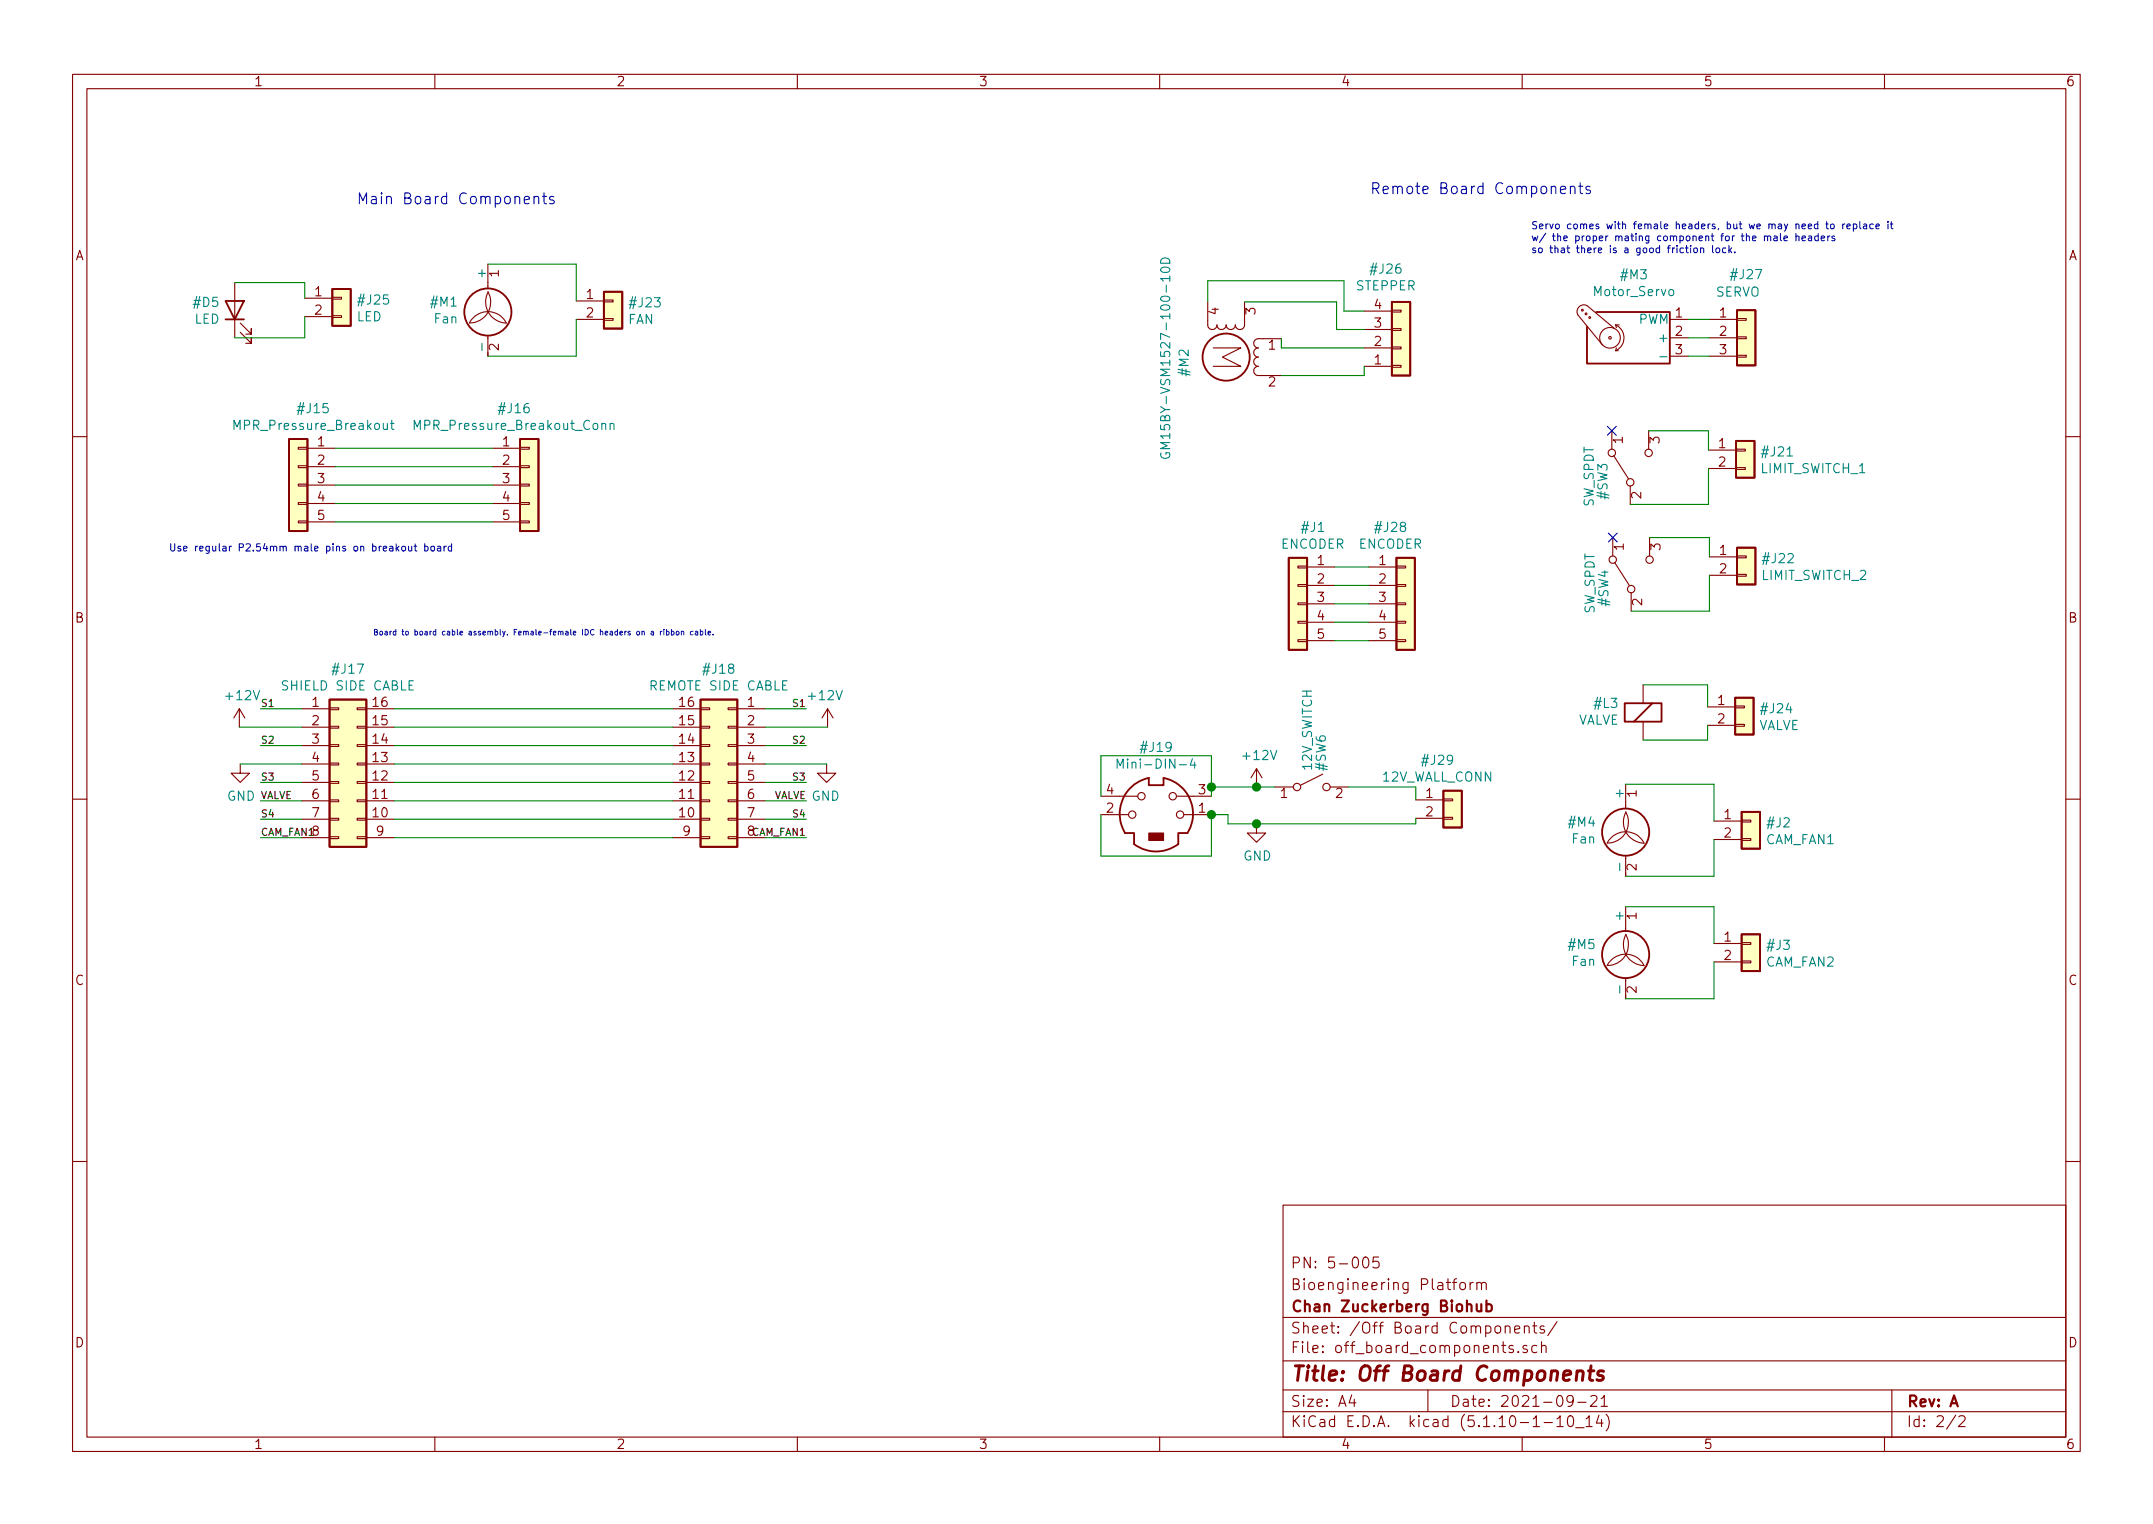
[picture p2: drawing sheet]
<svg xmlns="http://www.w3.org/2000/svg" width="297mm" height="210mm" viewBox="0 0 297 210" stroke-linecap="round" stroke-linejoin="round" font-family="sans-serif">
<g fill="none" stroke="#840000" stroke-width=".15">
<path d="M10 10.3h277v189.9h-277zM12 12.2h273v186.1h-273zM60 10.3v1.9M110 10.3v1.9M160 10.3v1.9M210 10.3v1.9M260 10.3v1.9M32.4 39v7.6M67.3 36.4v3.4M33.1 45.8l1.6 1.6v-.8v.8h-.8M33.1 44.6l1.6 1.5v-.8v.8h-.8M42 41.1h3.8"/>
<path d="M42 43.7h3.8M45.8 43.6h1.3v.2h-1.3zM45.8 41h1.3v.3h-1.3zM67.3 40.3a2.86 2.86 0 0 1-2.5 4.2 2.85 2.85 0 0 1 2.5-1.5 2.85 2.85 0 0 1 2.5 1.6 2.9 2.9 0 0 1-2.4-4.3M67.3 46.3v2.8M79.5 41.5h3.8M79.5 44.1h3.8M83.3 43.9h1.3v.3h-1.3zM83.3 41.4h1.3v.3h-1.3zM166.6 41.7v3.1a.63 .63 0 0 0 .7 .7 .63 .63 0 0 0 .6-.7 .63 .63 0 0 0 .6 .7 .63 .63 0 0 0 .7-.7 .63 .63 0 0 0 .6 .7 .63 .63 0 0 0 .6-.7 .63 .63 0 0 0 .7 .7 .63 .63 0 0 0 .6-.7v-3.1M167.4 48h3.8l-2.5 1.3 2.5 1.2h-3.8M176.8 46.7h-3.2a.63 .63 0 0 0-.6 .7 .63 .63 0 0 0 .6 .6 .63 .63 0 0 0-.6 .6 .63 .63 0 0 0 .6 .7 .63 .63 0 0 0-.6 .6 .63 .63 0 0 0 .6 .6 .63 .63 0 0 0-.6 .7 .63 .63 0 0 0 .6 .6h3.2"/>
<path d="M188.2 50.5h3.8M188.2 48h3.8M188.2 45.5h3.8M188.2 42.9h3.8M192 42.8h1.3v.2h-1.3zM192 45.3h1.3v.3h-1.3zM192 50.4h1.3v.3h-1.3zM192 47.9h1.3v.2h-1.3zM222.4 59.4v2.6M222.8 45.3l-3.9-3.1a.95 .95 0 0 0-1 .1 .95 .95 0 0 0-.2 1.1l3.4 4.2M222.9 44.8a1.94 1.94 0 0 1 1.2 1.8 1.94 1.94 0 0 1-1.2 1.8M222.9 48.4h.4"/>
<path d="M222.9 44.8h.5M222.9 44.8l.1 .4M223 48l-.1 .4M227.5 59.4v2.6M230.4 44.1h2.5M230.4 46.6h2.5M230.4 49.1h2.5M235.8 44.1h3.8M235.8 46.6h3.8M235.8 49.1h3.8M239.6 49h1.3v.3h-1.3zM239.6 43.9h1.3v.3h-1.3z"/>
<path d="M239.6 46.5h1.3v.2h-1.3zM10 60.2h2M41.1 71.9h1.3v.2h-1.3zM41.1 69.3h1.3v.3h-1.3zM41.1 64.3h1.3v.2h-1.3zM41.1 61.7h1.3v.3h-1.3zM41.1 66.8h1.3v.3h-1.3zM42.4 61.8h3.8M42.4 64.4h3.8M42.4 66.9h3.8M42.4 69.5h3.8M42.4 72h3.8"/>
<path d="M67.9 61.8h3.9M67.9 64.4h3.9M67.9 66.9h3.9M67.9 69.5h3.9M67.9 72h3.9M71.8 71.9h1.2v.2h-1.2zM71.8 69.3h1.2v.3h-1.2zM71.8 64.3h1.2v.2h-1.2zM71.8 61.7h1.2v.3h-1.2zM71.8 66.8h1.2v.3h-1.2zM179.1 78.1h1.2v.3h-1.2zM180.3 78.2h3.8"/>
<path d="M188.8 78.2h3.9M192.7 78.1h1.2v.3h-1.2zM222.5 74.2v2.5M222.6 62.9l2.1 3.1M222.8 77.6l2 3.2M224.9 67.1v2.5M227.6 74.2v2.5M235.7 62.1h3.8M235.7 64.6h3.8M235.8 76.8h3.8M235.8 79.4h3.8M239.5 64.5h1.3v.3h-1.3z"/>
<path d="M239.5 62h1.3v.2h-1.3zM239.6 79.2h1.3v.3h-1.3zM239.6 76.7h1.3v.3h-1.3zM285 60.2h2M33 97.8l-.7 1.3M33 97.8v2.5M33 97.8l.8 1.3M41.7 97.8h3.8M45.5 97.7h1.2v.2h-1.2zM49.3 97.7h1.2v.2h-1.2zM50.5 97.8h3.9M92.8 97.8h3.8"/>
<path d="M96.6 97.7h1.3v.2h-1.3zM100.5 97.7h1.2v.2h-1.2zM101.7 97.8h3.8M114.2 97.8l.7 1.3M114.2 97.8v2.5M114.2 97.8l-.8 1.3M179.1 88.3h1.2v.2h-1.2zM179.1 85.7h1.2v.3h-1.2zM179.1 80.6h1.2v.3h-1.2zM179.1 83.2h1.2v.2h-1.2zM180.3 80.8h3.8M180.3 83.3h3.8"/>
<path d="M180.3 85.8h3.8M180.3 88.4h3.8M188.8 80.8h3.9M188.8 83.3h3.9M188.8 85.8h3.9M188.8 88.4h3.9M192.7 88.3h1.2v.2h-1.2zM192.7 85.7h1.2v.3h-1.2zM192.7 80.6h1.2v.3h-1.2zM192.7 83.2h1.2v.2h-1.2zM225 81.8v2.5M226.7 94.5v2.5"/>
<path d="M226.7 99.6v2.5M235.6 97.5h3.8M239.4 99.9h1.3v.3h-1.3zM239.4 97.4h1.3v.3h-1.3zM10 110.3h2M33.1 105.4v1.3h1.3l-1.3 1.2-1.2-1.2h1.2M41.7 113h3.8M41.7 110.5h3.8M41.7 107.9h3.8M41.7 105.4h3.8M41.7 102.9h3.8M41.7 100.3h3.8"/>
<path d="M41.7 115.6h3.8M45.5 110.4h1.2v.2h-1.2zM45.5 112.9h1.2v.3h-1.2zM45.5 115.4h1.2v.3h-1.2zM45.5 107.8h1.2v.3h-1.2zM45.5 102.7h1.2v.3h-1.2zM45.5 100.2h1.2v.3h-1.2zM45.5 105.3h1.2v.2h-1.2zM49.3 110.4h1.2v.2h-1.2zM49.3 112.9h1.2v.3h-1.2zM49.3 115.4h1.2v.3h-1.2zM49.3 107.8h1.2v.3h-1.2z"/>
<path d="M49.3 102.7h1.2v.3h-1.2zM49.3 100.2h1.2v.3h-1.2zM49.3 105.3h1.2v.2h-1.2zM50.5 113h3.9M50.5 110.5h3.9M50.5 107.9h3.9M50.5 105.4h3.9M50.5 102.9h3.9M50.5 100.3h3.9M50.5 115.6h3.9M92.8 113h3.8M92.8 110.5h3.8"/>
<path d="M92.8 107.9h3.8M92.8 105.4h3.8M92.8 102.9h3.8M92.8 100.3h3.8M92.8 115.6h3.8M96.6 110.4h1.3v.2h-1.3zM96.6 112.9h1.3v.3h-1.3zM96.6 115.4h1.3v.3h-1.3zM96.6 107.8h1.3v.3h-1.3zM96.6 102.7h1.3v.3h-1.3zM96.6 100.2h1.3v.3h-1.3zM96.6 105.3h1.3v.2h-1.3z"/>
<path d="M100.5 110.4h1.2v.2h-1.2zM100.5 112.9h1.2v.3h-1.2zM100.5 115.4h1.2v.3h-1.2zM100.5 107.8h1.2v.3h-1.2zM100.5 102.7h1.2v.3h-1.2zM100.5 100.2h1.2v.3h-1.2zM100.5 105.3h1.2v.2h-1.2zM101.7 113h3.8M101.7 110.5h3.8M101.7 107.9h3.8M101.7 105.4h3.8M101.7 102.9h3.8"/>
<path d="M101.7 100.3h3.8M101.7 115.6h3.8M114 105.4v1.3h-1.2l1.2 1.2 1.3-1.2h-1.3M151.9 112.4h3.8M151.9 109.8h5.1M162.3 109.8h4.8M163.3 112.4h3.8M173.4 113.7v1.2h1.2l-1.2 1.3-1.3-1.3h1.3M173.4 106l-.8 1.3M173.4 106v2.6M173.4 106l.7 1.3M175.9 108.6h2.5"/>
<path d="M182.5 106.8l-3 1.5M183.5 108.6h2.6M195.3 110.4h3.8M195.3 112.9h3.8M199.1 112.8h1.3v.2h-1.3zM199.1 110.2h1.3v.3h-1.3zM224.3 112a2.86 2.86 0 0 1-2.6 4.3M224.3 108.2v3.4M224.3 118.1v2.8M224.3 112a2.9 2.9 0 0 0 2.5 4.3 2.83 2.83 0 0 0-2.5-1.5 2.83 2.83 0 0 0-2.6 1.5M235.6 100.1h3.8M236.5 113.3h3.8"/>
<path d="M236.5 115.8h3.8M240.3 115.7h1.3v.2h-1.3zM240.3 113.2h1.3v.2h-1.3zM285 110.3h2M224.3 128.9a2.86 2.86 0 0 1-2.6 4.3 2.85 2.85 0 0 1 2.6-1.6 2.85 2.85 0 0 1 2.5 1.6 2.9 2.9 0 0 1-2.5-4.3M224.3 125.1v3.3M224.3 134.9v2.9M236.5 130.2h3.8M236.5 132.7h3.8M240.3 132.6h1.3v.2h-1.3zM240.3 130h1.3v.3h-1.3zM10 160.2h2"/>
<path d="M177 166.3h108v32h-108zM188.2 173.5a.36 .36 0 0 1 .6 .2 .77 .77 0 0 1-.5 1.2 1 1 0 0 1-.1-1.4zM190.2 173.4h-.7l-.1 .7a.62 .62 0 0 1 .7 0l.2 .2-.1 .5-.2 .1h-.4l-.2-.1M200.4 176.9h.6M201 176.4l-.3 .1-.1 .2v1.2M201.5 177.1a.41 .41 0 0 1 .7 .1v.4a.41 .41 0 0 1-.4 .3 .41 .41 0 0 1-.4-.3zM202.8 176.9v1M203.3 176.9l-.3 .1-.2 .2M203.8 177.1a.38 .38 0 0 1 .6 0v.8M203.8 176.9v1M204.4 177.1a.36 .36 0 0 1 .3-.2 .36 .36 0 0 1 .4 .2v.8M285 160.2h2"/>
<path d="M60 198.3v1.9M110 198.3v1.9M160 198.3v1.9M177 194.8h108M177 191.8h108M177 187.8h108M177 181.8h108M186.5 192.5l-.4 1h1M186.8 193v1M197 191.8v3M207.7 183.1a.41 .41 0 0 1 .6 0v.8M208.8 185.7a.37 .37 0 0 0-.6 .1v.1a.54 .54 0 0 0 .6 .3v.3l-.2 .1-.4-.1"/>
<path d="M209 183.4l.7-.1-.1-.3-.4-.1-.2 .2v.7l.2 .1 .4-.1M209.5 186.5v.1l-.1-.1h.1v.1M210 198.3v1.9M210.3 183.1a.41 .41 0 0 1 .7 0v.8M210.3 182.9v1M210.7 185.7l-.4-.1-.2 .3a.48 .48 0 0 0 .6 .3v.1v.2l-.2 .1-.4-.1M211.5 182.9h.5M211.7 182.4v1.3l.2 .2h.1M212 185.7a.48 .48 0 0 0-.6 0l-.1 .2 .1 .6a.48 .48 0 0 0 .6 0M212.7 185.7a.39 .39 0 0 1 .6 .1v.8M212.7 185.1v1.5M213 183l-.3-.1-.2 .3a.48 .48 0 0 0 .5 .3l.1 .1-.1 .2-.1 .1-.4-.1"/>
<path d="M213 196.3h1.2M214.8 195.8l.3-.3 .1-.2v1.5M214.8 196.8h.9M214.8 182.3l-1.3 2M216.4 195.5a.37 .37 0 0 1 .4-.2 .37 .37 0 0 1 .2 .3l.1 .3a.72 .72 0 0 1-.4 .9l-.2-.1a1.2 1.2 0 0 1-.1-1.2zM217 193.2l-.1 .2a.48 .48 0 0 1-.6-.1l-.1-.5a.48 .48 0 0 1 .7-.2l.1 .1a1.19 1.19 0 0 1-.2 1.2l-.5 .1M217.4 197h1.1M217.7 193.5h1.1M218.8 195.8l.5-.5v1.5M218.8 196.8h.9M219.5 192.7l.2-.2h.3a.41 .41 0 0 1 .3 .7l-.9 .8h.9M220.6 195.2l-.4 1.1h1"/>
<path d="M220.9 193l.4-.5v1.5M220.9 194h.9M221 195.8v1M221.6 195.1a1.71 1.71 0 0 1 0 2.3M260 198.3v1.9M261 191.8v6.5M269.8 195.2l-1.2 2M270.3 195.5l.2-.2 .5 .1a.37 .37 0 0 1 0 .6l-.8 .8h.9"/>
<circle cx="218.3" cy="42.8" r=".13"/>
<circle cx="218.8" cy="43.3" r=".13"/>
<circle cx="219.3" cy="43.8" r=".13"/>
<circle cx="222.1" cy="46.6" r=".18"/>
<circle cx="222.1" cy="46.6" r="1.42"/>
<circle cx="222.4" cy="62.5" r=".51"/>
<circle cx="222.5" cy="77.2" r=".51"/>
<circle cx="224.9" cy="66.5" r=".51"/>
<circle cx="227.5" cy="62.5" r=".51"/>
<circle cx="227.6" cy="77.2" r=".51"/>
<circle cx="225" cy="81.3" r=".51"/>
<circle cx="156.2" cy="112.4" r=".51"/>
<circle cx="157.5" cy="109.8" r=".51"/>
<circle cx="161.8" cy="109.8" r=".51"/>
<circle cx="162.8" cy="112.4" r=".51"/>
<circle cx="178.9" cy="108.6" r=".51"/>
<circle cx="183" cy="108.6" r=".51"/>
</g>
<path d="M217.6 189.3a.52 .52 0 0 1 .8 .1l-.1 1M217.6 189.1l-.2 1.3M219.2 189.1h.7M219.5 188.4l-.2 1.8 .1 .1 .3 .1M221.2 189.2l-.4-.1-.3 .1-.1 .3 .3 .3 .5 .1v.3l-.1 .1-.2 .1-.6-.1" fill="none" stroke="#840000" stroke-width=".41"/>
<path d="M203.7 179.9v.8a.37 .37 0 0 0 .7 .1M204.4 179.9v1M205.1 179.4v1.5M205.1 180a.48 .48 0 0 1 .7 .2v.4a.48 .48 0 0 1-.7 .2" fill="none" stroke="#840000" stroke-width=".3"/>
<g fill="#ffffc2" stroke="#ffffc2" stroke-width=".14">
<path d="M45.8 39.9h2.6v5.1h-2.6z"/>
<path d="M45.5 96.5h5v20.3h-5z"/>
<path d="M96.6 96.5h5.1v20.3h-5.1z"/>
<path d="M240.3 128.9h2.5v5.1h-2.5z"/>
<path d="M240.3 112h2.5v5.1h-2.5z"/>
<path d="M177.8 77h2.5v12.7h-2.5z"/>
<path d="M199.1 109.1h2.6v5.1h-2.6z"/>
<path d="M83.3 40.3h2.6v5h-2.6z"/>
<path d="M239.6 42.8h2.6v7.6h-2.6z"/>
<path d="M239.4 96.3h2.5v5h-2.5z"/>
<path d="M71.8 60.6h2.5v12.7h-2.5z"/>
<path d="M192 41.7h2.6v10.1h-2.6z"/>
<path d="M39.9 60.6h2.5v12.7h-2.5z"/>
<path d="M192.7 77h2.5v12.7h-2.5z"/>
<path d="M239.6 75.6h2.6v5h-2.6z"/>
<path d="M239.5 60.8h2.6v5.1h-2.6z"/>
</g>
<g fill="none" stroke="#840000" stroke-width=".25">
<path d="M45.8 39.9h2.6v5.1h-2.6zM31.1 41.5h2.6l-1.3 2.6zM31.1 44.1h2.6M83.3 40.3h2.6v5h-2.6zM192 41.7h2.6v10.1h-2.6zM220.2 43h10.2v7.2h-11.5v-5.1M239.6 42.8h2.6v7.6h-2.6zM39.9 60.6h2.5v12.7h-2.5zM71.8 60.6h2.5v12.7h-2.5zM177.8 77h2.5v12.7h-2.5zM192.7 77h2.5v12.7h-2.5zM239.5 60.8h2.6v5.1h-2.6z"/>
<path d="M239.6 75.6h2.6v5h-2.6zM45.5 96.5h5v20.3h-5zM96.6 96.5h5.1v20.3h-5.1zM224.2 97h5v2.6h-5zM228 97l-2.6 2.6M239.4 96.3h2.5v5h-2.5zM160.5 107.3v1h-2v-1a5.1 5.1 0 0 0-3.3 7.6h1.3v1.6a5.1 5.1 0 0 0 6.1 0v-1.6h1.2a5 5 0 0 0-3.3-7.6M199.1 109.1h2.6v5.1h-2.6zM240.3 112h2.5v5.1h-2.5zM240.3 128.9h2.5v5.1h-2.5z"/>
<circle cx="67.3" cy="43" r="3.3"/>
<circle cx="169.2" cy="49.3" r="3.3"/>
<circle cx="224.3" cy="114.8" r="3.3"/>
<circle cx="224.3" cy="131.7" r="3.3"/>
</g>
<g fill="none" stroke="#008484" stroke-width=".15">
<path d="M160.2 37a.68 .68 0 0 1 1.2 .3 .72 .72 0 0 1-1.3-.1zM160.3 35.7a.67 .67 0 0 1 .8-.1 .67 .67 0 0 1 .3 .7h-1.3v-.3zM52.9 58.4v.7a.32 .32 0 0 0 .5 0M53.4 58.4v.9M53.9 58.4h.5M54.1 58v1.1v.1l.3 .1M83 58.5h.1a.31 .31 0 0 1 .5 .1v.7M84.2 58.5a.31 .31 0 0 1 .5 .1v.7M84.2 58.4v.9M229 49.2h1M230.3 40.1l.2-.2 .4 .2v.5l-.1 .1-.3 .1-.2-.1zM160.2 62.5a.57 .57 0 0 0 .2 .7 .57 .57 0 0 0 .7 0 .42 .42 0 0 0 .2-.7h-.4v.2"/>
<path d="M161.4 61.1h-1.3l.9 .4-.9 .4h1.3M57 93.9h-.6v1.3h.6M154.1 106v-1.3l.4 .9 .5-.9v1.3M164.5 104.7l-.3 .9h.8M164.8 105.2v.8"/>
</g>
<path d="M158.5 114.9h2v1h-2z" fill="#840000" stroke="#840000" stroke-width=".15"/>
<g fill="none" stroke="#008400" stroke-width=".15">
<path d="M32.4 39h9.6v2.1M67.3 36.4h12.2v5.1M42 43.7v2.9h-9.6M79.5 44.1v5h-12.2M166.6 41.7v-3h18.8v4.2h2.8M171.7 41.7h12.7v3.8h3.8M176.8 46.7v1.3h11.4M188.2 50.5v1.3h-11.4M227.5 59.4h8.2v2.7M232.9 49.1h2.9M232.9 46.6h2.9M232.9 44.1h2.9"/>
<path d="M46.2 61.8h21.7M46.2 64.4h21.7M46.2 66.9h21.7M46.2 69.5h21.7M46.2 72h21.7M184.1 78.2h4.7M227.6 74.2h8.2v2.6M235.7 64.6v5h-10.8M235.8 79.4v4.9h-10.8M35.9 97.8h5.8M54.4 97.8h38.4M105.5 97.8h5.8"/>
<path d="M184.1 80.8h4.7M184.1 83.3h4.7M184.1 85.8h4.7M184.1 88.4h4.7M226.7 94.5h8.9v3M33 100.3h8.7M33.1 105.4h8.6M35.9 115.6h5.8M35.9 110.5h5.8M35.9 113h5.8M35.9 107.9h5.8M35.9 102.9h5.8"/>
<path d="M54.4 100.3h38.4M54.4 115.6h38.4M54.4 110.5h38.4M54.4 113h38.4M54.4 107.9h38.4M54.4 105.4h38.4M54.4 102.9h38.4M105.5 100.3h8.7M105.5 115.6h5.8M105.5 110.5h5.8M105.5 113h5.8M105.5 107.9h5.8"/>
<path d="M105.5 105.4h8.5M105.5 102.9h5.8M151.9 112.4v5.7h15.2v-5.7h2.3v1.3h25.9v-.8M151.9 109.8v-5.5h15.2v5.5M167.1 108.6h8.8M186.1 108.6h9.2v1.8M224.3 108.2h12.2v5.1M235.6 100.1v2h-8.9M236.5 115.8v5.1h-12.2M224.3 125.1h12.2v5.1M236.5 132.7v5.1h-12.2"/>
</g>
<g fill="none" stroke="#0000c2" stroke-width=".14">
<path d="M89.8 87.1h.3l.1 .1v.4M90.2 87.3l-.4 .1v.2h.4M91.1 87.1v.5M91.3 87.1l-.2 .1M91.6 86.8v.1M91.6 87.1v.5M91.9 87.1h.3l.1 .1-.1 .4h-.3M91.9 86.8v.8M92.6 87.1h.3l.1 .1-.1 .4h-.3M92.6 86.8v.8M93.3 87.2l.1-.1 .2 .1v.4l-.3-.1zM94 87.2l.3-.1v.5"/>
<path d="M94 87.1v.5M95.6 87.1h-.2l-.2 .1 .1 .4h.3M95.9 87.1h.3l.1 .1v.4M96.3 87.3l-.4 .1v.2h.4M96.6 87.1h.3l.1 .1-.1 .4h-.3M96.6 86.8v.8M97.3 86.8v.7l.1 .1M97.7 87.3h.3l-.1-.2h-.2v.4l.1 .1h.2M98.4 87.5v.1"/>
</g>
<g fill="none" stroke="#0000c2" stroke-width=".15">
<path d="M72.3 27.6l.8-.1-.1-.3-.5-.1-.2 .2 .1 .7 .1 .1 .5-.1M73.7 27.2a.36 .36 0 0 1 .3-.1 .36 .36 0 0 1 .3 .2v.8M73.7 27.1v1M74.8 27.1h.6M75.1 26.6v1.3v.1l.3 .1M76.4 27.2a.36 .36 0 0 0-.6 .1l.1 .2 .4 .1 .2 .2-.1 .2-.1 .1-.5-.1M215.3 26.2l.7-.1v-.3l-.5-.1-.2 .2 .1 .7 .1 .1 .5-.1M216.7 25.9l.2-.2 .3 .1 .1 .9M216.7 25.7v1M217.8 25.7h.6M218 25.2v1.3l.1 .1 .3 .1M219.4 25.8a.36 .36 0 0 0-.6 .1l.1 .2 .3 .1 .2 .2v.2l-.2 .1-.4-.1"/>
<path d="M232.5 34.2h.4M232.7 33.9v.8l.2 .2M233.2 34.2v.7M233.7 34.3l.3-.1 .2 .2v.3l-.2 .2-.2-.1-.1-.1zM234.6 34.3h.4l.1 .6M234.6 34.2v.7M236.3 33.9v.8l.1 .2M236.8 34.3l.1-.1 .3 .1 .1 .4-.1 .1-.3 .1-.1-.1zM238.1 34.3l-.3-.1-.2 .2 .1 .4h.4M238.5 33.9v1M238.6 34.5l.3 .4M238.9 34.2l-.4 .4"/>
<path d="M239.3 34.8v.1M244.8 32.6h.3l.1 .6M245.2 32.8l-.5 .2 .2 .2h.3M245.6 32.2v.9l.2 .1M246.1 32.9l.5-.1v-.2h-.3l-.2 .1 .1 .5h.4M247.8 32.6h.4v.6M247.8 32.2v1M248.6 32.9l.5-.1-.1-.2h-.2l-.2 .1 .1 .5h.3M249.5 32.6h.4v.6M249.9 32.8h-.3l-.1 .2 .1 .2h.3M250.9 32.6h-.3l-.2 .1 .1 .5h.4M250.9 32.2v1"/>
<path d="M251.3 32.9l.4-.1v-.2h-.3l-.1 .1v.5h.4M251.9 30.9h.3M252 30.6v.8l.2 .2M252.2 32.6v.6M252.5 32.6l-.3 .1M252.6 31l.1-.1 .3 .1 .1 .4-.2 .2-.3-.1zM253.1 32.6h-.2l-.2 .1 .1 .1 .3 .1v.3h-.4M254.2 30.9v.7M254.5 30.9l-.3 .2M254.8 31.2l.5-.1-.1-.1-.3-.1-.1 .1 .1 .5h.3M255.7 31l.3-.1 .2 .2-.1 .4h-.4M255.7 30.9v1"/>
<path d="M256.6 30.6v.8l.1 .2M257.1 31h.4v.6M257.5 31.1l-.3 .1-.1 .1 .1 .3 .3-.1M258.4 31l-.2-.1-.2 .2 .1 .4h.3M258.8 31.2l.5-.1-.1-.1-.2-.1-.2 .1 .1 .5h.3M260.5 30.6v.1M260.5 30.9v.7M260.8 30.9h.4M260.9 30.6v.8l.3 .2M54.8 75.6l.2 .4M55 75.4l-.3 .3M55.5 75.4h.1h.3l.1 .4-.1 .2h-.3l-.1-.1z"/>
<path d="M56.4 75.4v.5a.24 .24 0 0 0 .2 .1 .24 .24 0 0 0 .2-.1M56.8 75.4v.6M57.1 75.4h.4M57.3 75v.9v.1h.2M58.6 75.4h.3l.2 .1-.1 .5h-.4M58.6 75v1M59.5 75.4h.1h.3v.6h-.3l-.1-.1zM60.4 75.4h.4v.6M60.8 75.6l-.5 .2 .2 .2h.3M61.3 75.4v.6M61.6 75.4l-.3 .1M62.3 75.4h-.3l-.2 .1 .1 .5h.4"/>
<path d="M62.3 75v1"/>
</g>
<g fill="#008400" stroke="#008400" stroke-width=".25">
<circle cx="167.1" cy="108.6" r=".51"/>
<circle cx="167.1" cy="112.4" r=".51"/>
<circle cx="173.4" cy="108.6" r=".51"/>
<circle cx="173.4" cy="113.7" r=".51"/>
</g>
<path d="M221.8 58.8l1.2 1.2M223 58.8l-1.2 1.2M221.9 73.6l1.2 1.2M223.1 73.6l-1.2 1.2" fill="none" stroke="#000084" stroke-width=".15"/>
<text font-size="2.8" fill="#840000" x="178" y="190.5">Title: Off Board Components</text>
<g font-size="2.1" fill="#0000c2">
<text x="49.1" y="28.2">Main Board Components</text>
<text x="189" y="26.8">Remote Board Components</text>
</g>
<g font-size="2.1" fill="#840000">
<text x="178" y="178">Bioengineering Platform</text>
<text x="178" y="175">PN: 5-005</text>
<text x="178" y="184">Sheet: /Off Board Components/</text>
<text x="178" y="181">Chan Zuckerberg Biohub</text>
<text x="178" y="186.7">File: off_board_components.sch</text>
<text x="178" y="196.9">KiCad E.D.A. kicad (5.1.10-1-10_14)</text>
<text x="178" y="194.1">Size: A4</text>
<text x="200" y="194.1">Date: 2021-09-21</text>
<text x="263" y="194.1">Rev: A</text>
<text x="263" y="196.9">Id: 2/2</text>
</g>
<g font-size="1.8" fill="#840000">
<text x="35" y="11.9">1</text>
<text x="85" y="11.9">2</text>
<text x="135" y="11.9">3</text>
<text x="185" y="11.9">4</text>
<text x="235" y="11.9">5</text>
<text x="285" y="11.9">6</text>
<text x="10.4" y="35.9">A</text>
<text x="285.4" y="35.9">A</text>
<text x="43.5" y="40.9">1</text>
<text x="68.8" y="38.2" transform="rotate(-90 68.8 38.2)">1</text>
<text x="80.9" y="41.3">1</text>
<text x="43.5" y="43.4">2</text>
<text x="80.9" y="43.8">2</text>
<text x="168.1" y="43.4" transform="rotate(-90 168.1 43.4)">4</text>
<text x="173.2" y="43.4" transform="rotate(-90 173.2 43.4)">3</text>
<text x="189.6" y="47.7">2</text>
<text x="189.6" y="45.2">3</text>
<text x="189.6" y="42.7">4</text>
<text x="231.2" y="43.8">1</text>
<text x="231.2" y="46.3">2</text>
<text x="237.3" y="43.8">1</text>
<text x="237.3" y="46.3">2</text>
<text x="68.8" y="48.4" transform="rotate(-90 68.8 48.4)">2</text>
<text x="175" y="48.3">1</text>
<text x="175" y="53.3">2</text>
<text x="189.6" y="50.3">1</text>
<text x="231.2" y="48.9">3</text>
<text x="237.3" y="48.9">3</text>
<text x="43.8" y="61.6">1</text>
<text x="43.8" y="64.1">2</text>
<text x="69.4" y="61.6">1</text>
<text x="69.4" y="64.1">2</text>
<text x="223.9" y="61.2" transform="rotate(-90 223.9 61.2)">1</text>
<text x="229" y="61.2" transform="rotate(-90 229 61.2)">3</text>
<text x="237.1" y="61.8">1</text>
<text x="237.1" y="64.4">2</text>
<text x="43.8" y="66.7">3</text>
<text x="43.8" y="69.2">4</text>
<text x="43.8" y="71.7">5</text>
<text x="69.4" y="66.7">3</text>
<text x="69.4" y="69.2">4</text>
<text x="69.4" y="71.7">5</text>
<text x="226.4" y="68.8" transform="rotate(-90 226.4 68.8)">2</text>
<text x="181.8" y="78">1</text>
<text x="190.3" y="78">1</text>
<text x="224" y="75.9" transform="rotate(-90 224 75.9)">1</text>
<text x="229.1" y="75.9" transform="rotate(-90 229.1 75.9)">3</text>
<text x="237.3" y="76.6">1</text>
<text x="181.8" y="80.5">2</text>
<text x="181.8" y="83.1">3</text>
<text x="190.3" y="80.5">2</text>
<text x="190.3" y="83.1">3</text>
<text x="226.6" y="83.5" transform="rotate(-90 226.6 83.5)">2</text>
<text x="237.3" y="79.1">2</text>
<text x="10.4" y="85.9">B</text>
<text x="181.8" y="85.6">4</text>
<text x="181.8" y="88.1">5</text>
<text x="190.3" y="85.6">4</text>
<text x="190.3" y="88.1">5</text>
<text x="285.4" y="85.9">B</text>
<text x="43.1" y="97.5">1</text>
<text x="43.1" y="100.1">2</text>
<text x="51.5" y="100.1">15</text>
<text x="51.5" y="97.5">16</text>
<text x="93.8" y="100.1">15</text>
<text x="93.8" y="97.5">16</text>
<text x="103.1" y="97.5">1</text>
<text x="103.1" y="100.1">2</text>
<text x="237" y="97.3">1</text>
<text x="237" y="99.8">2</text>
<text x="43.1" y="102.6">3</text>
<text x="43.1" y="105.2">4</text>
<text x="43.1" y="107.7">5</text>
<text x="51.5" y="107.7">12</text>
<text x="51.5" y="105.2">13</text>
<text x="51.5" y="102.6">14</text>
<text x="93.8" y="107.7">12</text>
<text x="93.8" y="105.2">13</text>
<text x="93.8" y="102.6">14</text>
<text x="103.1" y="102.6">3</text>
<text x="103.1" y="105.2">4</text>
<text x="103.1" y="107.7">5</text>
<text x="43.1" y="110.2">6</text>
<text x="43.1" y="112.8">7</text>
<text x="51.5" y="112.8">10</text>
<text x="51.5" y="110.2">11</text>
<text x="93.8" y="112.8">10</text>
<text x="93.8" y="110.2">11</text>
<text x="103.1" y="110.2">6</text>
<text x="103.1" y="112.8">7</text>
<text x="152.7" y="112.1">2</text>
<text x="152.7" y="109.6">4</text>
<text x="165.4" y="112.1">1</text>
<text x="165.4" y="109.6">3</text>
<text x="176.7" y="110.1">1</text>
<text x="184.3" y="110.1">2</text>
<text x="196.7" y="110.1">1</text>
<text x="196.7" y="112.6">2</text>
<text x="225.8" y="110" transform="rotate(-90 225.8 110)">1</text>
<text x="237.9" y="113">1</text>
<text x="52" y="115.3">9</text>
<text x="94.3" y="115.3">9</text>
<text x="237.9" y="115.6">2</text>
<text x="225.8" y="120.1" transform="rotate(-90 225.8 120.1)">2</text>
<text x="225.8" y="126.8" transform="rotate(-90 225.8 126.8)">1</text>
<text x="237.9" y="129.9">1</text>
<text x="10.4" y="135.9">C</text>
<text x="225.8" y="137" transform="rotate(-90 225.8 137)">2</text>
<text x="237.9" y="132.5">2</text>
<text x="285.4" y="135.9">C</text>
<text x="10.4" y="185.9">D</text>
<text x="285.4" y="185.9">D</text>
<text x="35" y="199.9">1</text>
<text x="85" y="199.9">2</text>
<text x="135" y="199.9">3</text>
<text x="185" y="199.9">4</text>
<text x="235" y="199.9">5</text>
<text x="285" y="199.9">6</text>
</g>
<g font-size="1.8" fill="#008484">
<text x="67.1" y="38.2" transform="rotate(-90 67.1 38.2)">+</text>
<text x="187.1" y="40.1">STEPPER</text>
<text x="189.3" y="37.8">#J26</text>
<text x="220" y="40.9">Motor_Servo</text>
<text x="223.7" y="38.6">#M3</text>
<text x="236.7" y="40.9">SERVO</text>
<text x="239" y="38.5">#J27</text>
<text x="26.8" y="42.4">#D5</text>
<text x="26.8" y="44.7">LED</text>
<text x="49.2" y="44.3">LED</text>
<text x="49.6" y="42">#J25</text>
<text x="59.5" y="42.3">#M1</text>
<text x="59.9" y="44.6">Fan</text>
<text x="86.6" y="44.7">FAN</text>
<text x="87" y="42.4">#J23</text>
<text x="226" y="44.7">PWM</text>
<text x="229.3" y="47.2">+</text>
<text x="67.1" y="48.2" transform="rotate(-90 67.1 48.2)">-</text>
<text x="164" y="51.7" transform="rotate(-90 164 51.7)">#M2</text>
<text x="32.7" y="59.3">MPR_Pressure_Breakout</text>
<text x="41.2" y="57">#J15</text>
<text x="57.6" y="59.3">MPR_Pressure_Breakout_Conn</text>
<text x="69" y="57">#J16</text>
<text x="161.5" y="60.9" transform="rotate(-90 161.5 60.9)">GM15BY-VSM1527-100-10D</text>
<text x="243" y="65.3">LIMIT_SWITCH_1</text>
<text x="243.3" y="63">#J21</text>
<text x="219.9" y="70" transform="rotate(-90 219.9 70)">SW_SPDT</text>
<text x="221.8" y="68.8" transform="rotate(-90 221.8 68.8)">#SW3</text>
<text x="176.7" y="75.7">ENCODER</text>
<text x="179.7" y="73.4">#J1</text>
<text x="187.4" y="75.7">ENCODER</text>
<text x="189.9" y="73.4">#J28</text>
<text x="243.4" y="77.7">#J22</text>
<text x="221.9" y="83.6" transform="rotate(-90 221.9 83.6)">#SW4</text>
<text x="243.1" y="80">LIMIT_SWITCH_2</text>
<text x="220" y="84.8" transform="rotate(-90 220 84.8)">SW_SPDT</text>
<text x="39.2" y="95.3">SHIELD SIDE CABLE</text>
<text x="46.1" y="93">#J17</text>
<text x="89.8" y="95.3">REMOTE SIDE CABLE</text>
<text x="97.2" y="93">#J18</text>
<text x="31.3" y="96.6">+12V</text>
<text x="111.7" y="96.6">+12V</text>
<text x="217.7" y="100">VALVE</text>
<text x="220" y="97.7">#L3</text>
<text x="242.5" y="100.7">VALVE</text>
<text x="243.1" y="98.4">#J24</text>
<text x="155.1" y="106.1">Mini-DIN-4</text>
<text x="157.6" y="103.8">#J19</text>
<text x="171.7" y="104.9">+12V</text>
<text x="181" y="106.2" transform="rotate(-90 181 106.2)">12V_SWITCH</text>
<text x="182.9" y="106.3" transform="rotate(-90 182.9 106.3)">#SW6</text>
<text x="190.6" y="107.8">12V_WALL_CONN</text>
<text x="196.4" y="105.5">#J29</text>
<text x="31.3" y="110.5">GND</text>
<text x="112" y="110.5">GND</text>
<text x="224" y="110" transform="rotate(-90 224 110)">+</text>
<text x="171.5" y="118.7">GND</text>
<text x="216.5" y="114.1">#M4</text>
<text x="216.9" y="116.4">Fan</text>
<text x="224" y="119.9" transform="rotate(-90 224 119.9)">-</text>
<text x="243.6" y="116.5">CAM_FAN1</text>
<text x="243.9" y="114.2">#J2</text>
<text x="216.5" y="131">#M5</text>
<text x="224" y="126.9" transform="rotate(-90 224 126.9)">+</text>
<text x="243.9" y="131.1">#J3</text>
<text x="216.9" y="133.3">Fan</text>
<text x="224" y="136.8" transform="rotate(-90 224 136.8)">-</text>
<text x="243.6" y="133.4">CAM_FAN2</text>
</g>
<g font-size="1.8">
<text x="43.1" y="115.3">8</text>
<text x="103.1" y="115.3">8</text>
</g>
<g font-size="1.4" fill="#0000c2">
<text x="211.2" y="31.6">Servo comes with female headers, but we may need to replace it</text>
<text x="211.2" y="33.3">w/ the proper mating component for the male headers</text>
<text x="211.2" y="34.9">so that there is a good friction lock.</text>
<text x="23.2" y="76.1">Use regular P2.54mm male pins on breakout board</text>
</g>
<g font-size="1.4">
<text x="35.9" y="97.5">S1</text>
<text x="109.6" y="97.5">S1</text>
<text x="35.9" y="107.7">S3</text>
<text x="35.9" y="102.6">S2</text>
<text x="109.6" y="102.6">S2</text>
<text x="109.6" y="107.7">S3</text>
<text x="35.9" y="110.2">VALVE</text>
<text x="35.9" y="112.8">S4</text>
<text x="106.7" y="110.2">VALVE</text>
<text x="109.6" y="112.8">S4</text>
<text x="35.9" y="115.3">CAM_FAN1</text>
<text x="103.7" y="115.3">CAM_FAN1</text>
</g>
<text font-size="1.1" fill="#0000c2" x="51.4" y="87.6">Board to board cable assembly. Female-female IDC headers on a ribbon cable.</text>
</svg>
